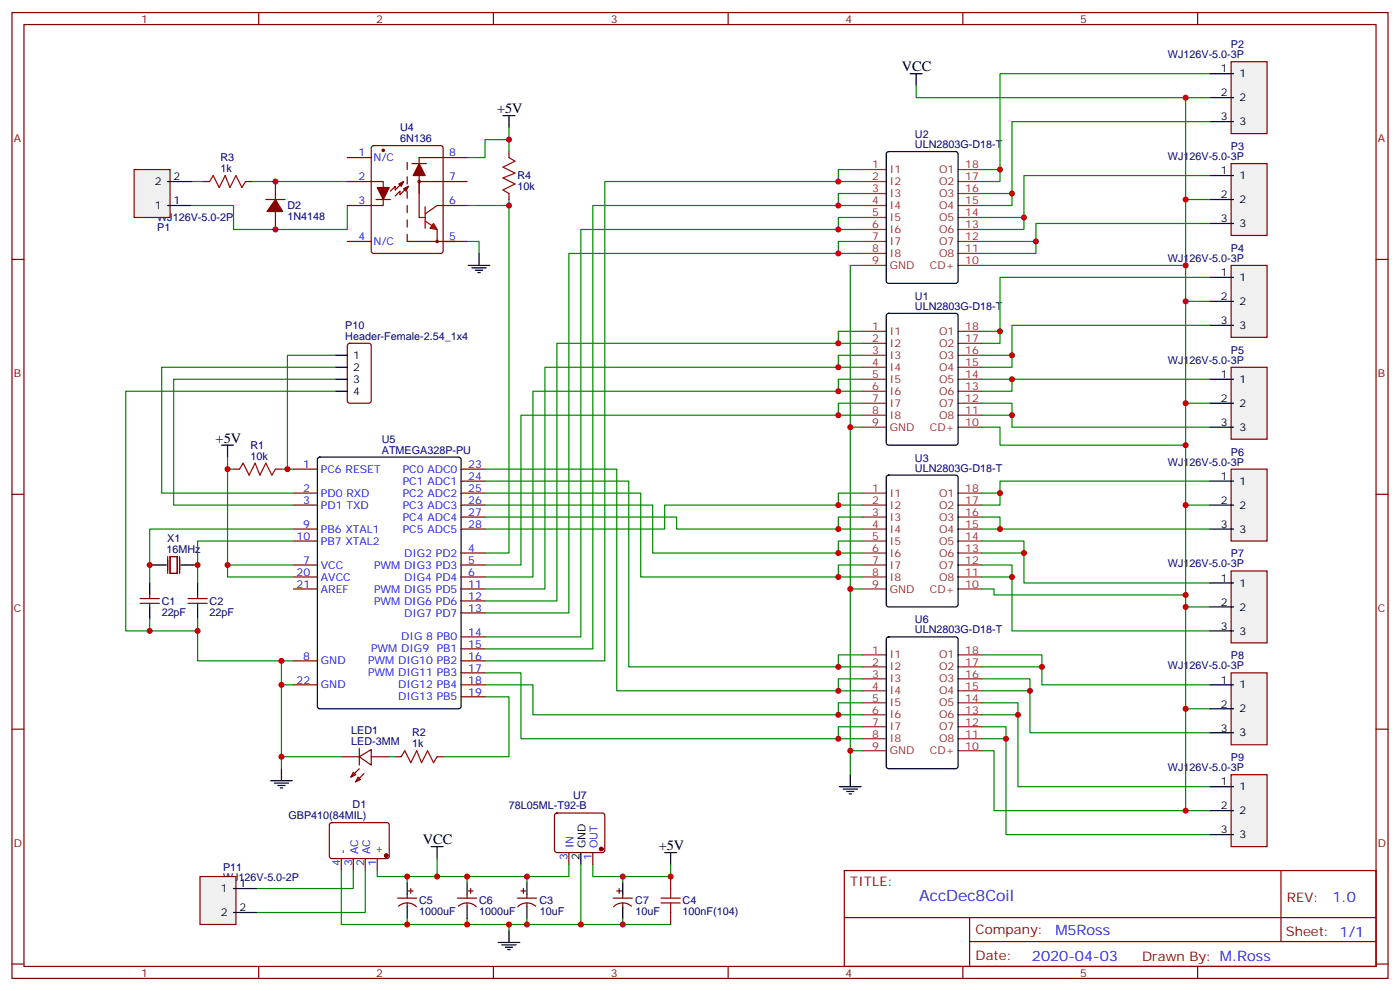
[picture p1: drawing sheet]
<svg xmlns="http://www.w3.org/2000/svg" width="412mm" height="292mm" viewBox="0 0 412 292" stroke-linecap="round" stroke-linejoin="round" font-family="sans-serif">
<g fill="none" stroke="#870000" stroke-width=".35">
<path d="M3.5 3.7h405.4v284.3h-405.4zM7.1 7.2h398.2v277.3h-398.2zM76.2 3.7v3.5M145.3 3.7v3.5M214.5 3.7v3.5M283.6 3.7v3.5M352.8 3.7v3.5M3.5 76.4h3.6M405.3 76.4h3.6M86.4 138.1h7.1M135.8 138.1h7.1M3.5 145.5h3.6"/>
<path d="M86.4 145.2h7.1M86.4 148.7h7.1M86.4 155.8h7.1M86.4 159.3h7.1M135.8 145.2h7.1M135.8 148.7h7.1M135.8 155.8h7.1M135.8 141.6h7.1M135.8 152.2h7.1M405.3 145.5h3.6M86.4 166.3h7.1M86.4 169.9h7.1"/>
<path d="M86.4 173.4h7.1M135.8 162.8h7.1M135.8 166.3h7.1M135.8 169.9h7.1M135.8 173.4h7.1M135.8 176.9h7.1M86.4 194.6h7.1M135.8 194.6h7.1M135.8 180.4h7.1M135.8 187.5h7.1M135.8 191h7.1M135.8 198.1h7.1"/>
<path d="M3.5 214.7h3.6M86.4 201.6h7.1M135.8 201.6h7.1M135.8 205.1h7.1M405.3 214.7h3.6M248.7 256.3h156.6v28.2h-156.6zM377.3 256.3v20.9M248.7 270.1h156.5M285.6 277.2h119.6M285.6 270.1v14.2M3.5 283.8h3.6M76.2 284.5v3.5"/>
<path d="M145.3 284.5v3.5M214.5 284.5v3.5M283.6 284.5v3.5M352.8 284.5v3.5M405.3 283.8h3.6"/>
</g>
<path d="M148.2 34h3.5M149.9 34v3.6M137.9 78.1h6.4M139 78.8h4.2M140.1 79.6h2.1M141.1 74.6v3.5M140.8 80.3h.7M93.7 134.8l.5-.2h40.9l.7 .4v73l-.4 .6-41.2 .1-.7-.5v-72.9z" fill="none" stroke="#000" stroke-width=".35"/>
<path d="M56.4 53.4h3.6M137.6 71.1h3.5v3.5" fill="none" stroke="#008700" stroke-width=".35"/>
<path d="M39.5 49.9h10.6v14.1h-10.6z" fill="#f0f0f0" stroke="#870000" stroke-width=".35"/>
<g fill="none" stroke="#000" stroke-width=".35">
<path d="M49.4 53.4h7M261.3 44.8l.5-.2h19.7l.7 .5v37.6l-.4 .7h-20l-.7-.4v-37.7zM49.4 60.5h7M261.3 92.5l.5-.2h19.7l.7 .4v37.7l-.4 .6-20 .1-.7-.5v-37.6zM98.8 104.6h3.5M98.8 108.1h3.5M98.8 111.7h3.5M98.8 115.2h3.5M65.3 131.1h3.5M67 131.1v3.5M261.3 140.1l.5-.2h19.7l.7 .4v37.7l-.4 .6-20 .1-.7-.5v-37.6zM44.1 166.3h4.9"/>
<path d="M44.1 171.6v3.6M44.1 178.7v3.5M53.3 166.3h4.9M58.2 171.6v3.6M58.2 178.7v3.5M261.3 187.7l.5-.2h19.7l.7 .4v37.7l-.4 .7h-20l-.7-.5v-37.6zM79.7 229.8h6.4M80.8 230.5h4.2M81.8 231.2h2.2M82.5 232h.8M82.9 226.3v3.5"/>
</g>
<g fill="none" stroke="#008700" stroke-width=".35">
<path d="M74.1 53.4h28.2M149.9 58.7v1.8h-12.3M56.4 60.5h12.4v7.1h33.5v-7.1M149.9 60.5v102.3h-7M98.8 104.6h-14.1v33.5M98.8 115.2h-61.8v70.5h7.1M98.8 108.1h-51.2v37.1h38.8M98.8 111.7h-47.6v37h35.2M67 134.6v31.7h19.4M67 138.1h1.8M82.9 138.1h3.5M86.4 155.8h-42.3v15.8"/>
<path d="M86.4 159.3h-28.2v12.3M67 166.3v3.6h19.4M44.1 182.2v3.5h14.1v-3.5M58.2 185.7v8.9h24.7M86.4 194.6h-3.5v31.7M82.9 201.6h3.5"/>
</g>
<path d="M61.7 53.4l1.1-1.7 1.8 3.5 1.7-3.5 1.4 3.5 1.8-3.5 1.8 3.5 1-1.8M149.9 46.4l1.8 1-3.5 1.8 3.5 1.8-3.5 1.4 3.5 1.8-3.5 1.7 1.7 1.1M123.5 64h1.7M125.2 65.1l2.2 1.4M125.2 60.9v6.3M128.8 60.5l-3.6 2.5M70.6 138.1l1-1.8 1.8 3.6 1.7-3.6 1.5 3.6 1.7-3.6 1.8 3.6 1-1.8" fill="none" stroke="#a10000" stroke-width=".35"/>
<g fill="none" stroke="#870000" stroke-width=".35">
<path d="M60 53.4h1.7M72.3 53.4h1.8M78.3 58.7h5.7M81.1 53.4v5.3M102.3 53.4h10.6v7.1h-10.6M102.3 46.4h7.1M109.6 43.1l.5-.2h19.7l.7 .4v30.6l-.4 .7h-20l-.7-.4v-30.6zM110.8 58.7h4.2M118.9 53.4l-2.5 2.5v-1l-1.4 1.4M120.3 54.9l-2.5 2.4v-1l-1.4 1.4M121.4 48.2h4.2M137.6 53.4h-14.1v10.6"/>
<path d="M137.6 46.4h-14.1v10.6M149.9 44.6v1.8M149.9 57v1.7M81.1 62.3v5.3M102.3 71.1h7.1M119.9 71.1h14.2h-1.5M128.8 60.5h8.8M128.8 67.6v3.5M130.5 71.1h7.1M102.5 101.3l.5-.2h5.7l.6 .4 .1 16.5-.5 .7h-5.9l-.6-.5-.1-16.4zM68.8 138.1h1.8M81.1 138.1h1.8"/>
<path d="M41.3 176.2h5.6M41.3 177.6h5.6M44.1 175.2v1M44.1 177.6v1.1M49.4 163.9v4.9M50.1 163.9h2.1v4.9h-2.1zM52.9 163.9v4.9M55.4 176.2h5.6M55.4 177.6h5.6M58.2 175.2v1M58.2 177.6v1.1"/>
<circle cx="123.5" cy="53.4" r=".35"/>
<circle cx="128.8" cy="71.1" r=".35"/>
</g>
<g fill="#870000" stroke="#870000" stroke-width=".35">
<path d="M81.1 58.7l2.2 3.6h-4.6z"/>
<path d="M111.1 55.2h3.6l-1.8 3.5z"/>
<path d="M118.9 55.6l1.4-.7-.7 1.4z"/>
<path d="M117.5 54.2l1.4-.8-.7 1.5z"/>
<path d="M123.5 48.2l1.7 3.5h-3.5z"/>
<circle cx="112.9" cy="44.3" r=".35"/>
</g>
<path d="M127.7 65.8l1.1 1.8-2.2-.4z" fill="#a10000" stroke="#a10000" stroke-width=".35"/>
<path d="M119.9 71.1v-24.7" fill="none" stroke="#870000" stroke-width=".35" stroke-dasharray="2.1 2.1"/>
<g fill="none" stroke="#8c2424" stroke-width=".35">
<path d="M254 49.9h7.1M254 53.4h7.1M254 57h7.1M282.2 49.9h7.1M282.2 53.4h7.1M282.2 57h7.1M254 60.5h7.1M254 64h7.1M254 67.6h7.1M254 71.1h7.1M254 74.6h7.1M254 78.1h7.1"/>
<path d="M282.2 60.5h7.1M282.2 64h7.1M282.2 67.6h7.1M282.2 71.1h7.1M282.2 74.6h7.1M282.2 78.1h7.1M254 97.5h7.1M282.2 97.5h7.1M254 101.1h7.1M254 104.6h7.1M254 108.1h7.1M254 111.7h7.1"/>
<path d="M254 115.2h7.1M254 118.7h7.1M282.2 101.1h7.1M282.2 104.6h7.1M282.2 108.1h7.1M282.2 111.7h7.1M282.2 115.2h7.1M282.2 118.7h7.1M254 122.2h7.1M254 125.8h7.1M282.2 122.2h7.1M282.2 125.8h7.1"/>
<path d="M254 145.2h7.1M254 148.7h7.1M254 152.2h7.1M254 155.8h7.1M254 159.3h7.1M282.2 145.2h7.1M282.2 148.7h7.1M282.2 152.2h7.1M282.2 155.8h7.1M282.2 159.3h7.1M254 162.8h7.1M254 166.3h7.1"/>
<path d="M254 169.9h7.1M254 173.4h7.1M282.2 162.8h7.1M282.2 166.3h7.1M282.2 169.9h7.1M282.2 173.4h7.1M254 192.8h7.1M254 196.3h7.1M254 199.8h7.1M282.2 192.8h7.1M282.2 196.3h7.1M282.2 199.8h7.1"/>
<path d="M254 203.4h7.1M254 206.9h7.1M254 210.4h7.1M254 214h7.1M254 217.5h7.1M282.2 203.4h7.1M282.2 206.9h7.1M282.2 210.4h7.1M282.2 214h7.1M282.2 217.5h7.1M254 221h7.1M282.2 221h7.1"/>
</g>
<path d="M362.7 18.2h10.5v21.1h-10.5z" fill="#f0f0f0" stroke="#870000" stroke-width=".35"/>
<path d="M356.3 21.7h7.1M356.3 28.8h7.1M356.3 35.8h7.1" fill="none" stroke="#000" stroke-width=".35"/>
<path d="M362.7 48.2h10.5v21.1h-10.5z" fill="#f0f0f0" stroke="#870000" stroke-width=".35"/>
<path d="M356.3 51.7h7.1M356.3 58.7h7.1M356.3 65.8h7.1" fill="none" stroke="#000" stroke-width=".35"/>
<path d="M362.7 78.1h10.5v21.2h-10.5z" fill="#f0f0f0" stroke="#870000" stroke-width=".35"/>
<path d="M356.3 81.7h7.1M356.3 88.7h7.1M356.3 95.8h7.1" fill="none" stroke="#000" stroke-width=".35"/>
<path d="M362.7 108.1h10.5v21.2h-10.5z" fill="#f0f0f0" stroke="#870000" stroke-width=".35"/>
<path d="M356.3 111.7h7.1M356.3 118.7h7.1M356.3 125.8h7.1" fill="none" stroke="#000" stroke-width=".35"/>
<path d="M362.7 138.1h10.5v21.2h-10.5z" fill="#f0f0f0" stroke="#870000" stroke-width=".35"/>
<path d="M356.3 141.6h7.1M356.3 148.7h7.1M356.3 155.8h7.1" fill="none" stroke="#000" stroke-width=".35"/>
<path d="M362.7 168.1h10.5v21.2h-10.5z" fill="#f0f0f0" stroke="#870000" stroke-width=".35"/>
<path d="M356.3 171.6h7.1M356.3 178.7h7.1M356.3 185.7h7.1" fill="none" stroke="#000" stroke-width=".35"/>
<path d="M362.7 198.1h10.5v21.2h-10.5z" fill="#f0f0f0" stroke="#870000" stroke-width=".35"/>
<path d="M356.3 201.6h7.1M356.3 208.7h7.1M356.3 215.7h7.1" fill="none" stroke="#000" stroke-width=".35"/>
<path d="M362.7 228.1h10.5v21.1h-10.5z" fill="#f0f0f0" stroke="#870000" stroke-width=".35"/>
<g fill="none" stroke="#000" stroke-width=".35">
<path d="M268.1 21.7h3.5M269.9 21.7v3.5M247.3 231.6h6.3M248.4 232.3h4.2M249.4 233h2.1M250.1 233.7h.7M250.5 228.1v3.5M356.3 231.6h7.1M356.3 238.7h7.1M155.2 259.8v3.5M195.8 251h3.5M197.6 251v3.5"/>
<path d="M356.3 245.7h7.1M146.8 277.5h6.3M147.8 278.2h4.2M148.9 278.9h2.1M149.6 279.6h.7M149.9 273.9v3.6M155.2 266.9v3.5"/>
</g>
<g fill="none" stroke="#008700" stroke-width=".35">
<path d="M269.9 25.2v3.6h86.4M349.2 28.8v29.9h7.1M356.3 21.7h-61.7v28.2h-5.3M356.3 35.8h-58.2v21.2h-8.8M254 53.4h-75.8v141.2h-35.3M254 57h-7.1v3.5M254 49.9h-7.1v3.5M294.6 49.9v3.5h-5.3M298.1 57v3.5h-8.8M349.2 58.7v30h7.1M356.3 51.7h-54.7v12.3h-12.3M254 78.1h-3.5v47.7h3.5"/>
<path d="M254 74.6h-86.4v105.8h-24.7M254 67.6h-82.9v119.9h-28.2M254 60.5h-79.4v130.5h-31.7M254 71.1h-7.1v3.5M254 64h-7.1v3.6M289.3 78.1h59.9M301.6 64v3.6h-12.3M305.2 71.1v3.5h-15.9M356.3 65.8h-51.1v5.3h-15.9M254 97.5h-7.1v3.6M294.6 97.5v3.6h-5.3M349.2 88.7v30h7.1"/>
<path d="M356.3 81.7h-61.7v15.8h-5.3M356.3 95.8h-58.2v8.8h-8.8M254 115.2h-97v54.7h-14.1M254 108.1h-93.5v65.3h-17.6M254 101.1h-90v75.8h-21.1M254 118.7h-7.1v3.5M254 111.7h-7.1v3.5M254 104.6h-7.1v3.5M289.3 118.7h8.8v7.1h58.2M289.3 111.7h67M298.1 104.6v3.5h-8.8M298.1 111.7v3.5h-8.8"/>
<path d="M349.2 118.7v30h7.1M250.5 125.8v47.6h3.5M254 122.2h-100.5v44.1h-10.6M289.3 125.8h5.3v5.3h54.6M289.3 122.2h8.8M254 159.3h-7.1v3.5M254 152.2h-7.1v3.6M254 145.2h-7.1v3.5M289.3 152.2h5.3v3.6h61.7M289.3 159.3h12.3v12.3h54.7M289.3 155.8h5.3M294.6 145.2v3.5h-5.3"/>
<path d="M349.2 148.7v30h7.1M356.3 141.6h-61.7v3.6h-5.3M250.5 173.4v47.6h3.5M254 166.3h-7.1v3.6M289.3 166.3h8.8v19.4h58.2M289.3 173.4h3.5v1.8h56.4M289.3 162.8h12.3M289.3 169.9h8.8M349.2 178.7v30h7.1M142.9 198.1h10.6v19.4h100.5M254 199.8h-7.1v3.6M254 192.8h-7.1v3.5"/>
<path d="M289.3 192.8h17.6v3.5M289.3 199.8h14.1v3.6M289.3 196.3h17.6v5.3h49.4M142.9 205.1h7v17.7h-19.4M142.9 201.6h14.1v8.8h97M254 214h-7.1v3.5M254 206.9h-7.1v3.5M289.3 217.5h7v28.2h60M289.3 214h7v3.5M289.3 210.4h10.6v21.2h56.4M289.3 206.9h10.6v3.5M289.3 203.4h14.1v12.3h52.9"/>
<path d="M349.2 208.7v30h7.1M82.9 222.8h17.6M114.7 222.8h1.7M250.5 221v7.1M289.3 221h3.5v17.7h56.4M174.6 254.5v3.6h23v-3.6"/>
</g>
<g fill="none" stroke="#870000" stroke-width=".35">
<path d="M100.5 222.8h5.3M104.1 227.4l.7 .7-1.4 .7zM105.5 228.8l.7 .7-1.4 .7zM105.8 222.8l3.6-2.1v4.5zM105.8 226.3l-2.4 2.5M105.8 220.3v4.9M107.2 227.7l-2.4 2.5M109.4 222.8h5.3M116.4 222.8h1.8M128.8 222.8h1.7M197.6 258.1v3.5M152.4 264.4h5.6"/>
<path d="M153.5 262.3h1.4M154.2 261.6v1.4M155.2 263.3v1.1M155.2 265.8v1.1M157.8 266.8a3.8 3.8 0 0 0-5.3 .2M197.6 268.6v3.6"/>
</g>
<path d="M118.2 222.8l1-1.8 1.8 3.5 1.8-3.5 1.4 3.5 1.7-3.5 1.8 3.5 1.1-1.7M194.7 264.4h5.7M194.7 265.8h5.7M197.6 261.6v2.8M197.6 265.8v2.8" fill="none" stroke="#a10000" stroke-width=".35"/>
<path d="M58.9 258.1h10.6v14.1h-10.6z" fill="#f0f0f0" stroke="#870000" stroke-width=".35"/>
<path d="M119.9 259.8v3.5M127 249.2h3.5M128.8 249.2v3.6M137.6 259.8v3.5M171.1 251v3.5M183.4 259.8v3.5M68.8 261.6h7M68.8 268.6h7M119.9 266.9v3.5M137.6 266.9v3.5M183.4 266.9v3.5" fill="none" stroke="#000" stroke-width=".35"/>
<g fill="none" stroke="#870000" stroke-width=".35">
<path d="M163.6 239.6l.4-.2h13.4l.5 .2 .3 .5v10.2l-.3 .5-.5 .2h-13.4l-.5-.2-.2-.5v-10.2zM97.2 242.4l.5-.2h16.5l.5 .7-.1 9.4-.7 .5-16.5-.1-.4-.6v-9.2zM100.5 252.8v3.5M104.1 252.8v3.5M107.6 252.8v3.5M111.1 252.8v3.5M167.6 251v3.5M174.6 251v3.5M117.1 264.4h5.7M117.4 266.8a3.8 3.8 0 0 1 5.3 .2M119.9 263.3v1.1M119.9 265.8v1.1"/>
<path d="M120.3 262.3h1.4M121 261.6v1.4M134.8 264.4h5.6M135 266.8a3.8 3.8 0 0 1 5.3 .2M137.6 263.3v1.1M137.6 265.8v1.1M137.9 262.3h1.4M138.6 261.6v1.4M180.6 264.4h5.7M181.7 262.3h1.4M182.4 261.6v1.4M183.4 263.3v1.1"/>
<path d="M183.4 265.8v1.1M186 266.8a3.8 3.8 0 0 0-5.3 .2"/>
</g>
<g fill="#870000" stroke="#870000" stroke-width=".35">
<circle cx="177.1" cy="249.9" r=".53"/>
<circle cx="113.8" cy="251.9" r=".53"/>
</g>
<g fill="none" stroke="#008700" stroke-width=".35">
<path d="M149.9 37.6v3.5M149.9 44.6v-3.5h-7v5.3h-5.3M142.9 138.1h38.8v65.3h72.3M142.9 141.6h42.3v54.7h68.8M142.9 145.2h45.8v24.7h65.3M142.9 148.7h49.4v14.1h61.7M142.9 152.2h56.4v3.6h54.7M254 148.7h-58.2v7.1h-52.9M100.5 256.3v15.9h37.1v-1.8M104.1 256.3v5.3h-28.3M107.6 256.3v12.3h-31.8M119.9 258.1v1.7"/>
<path d="M128.8 252.8v5.3h-17.7v-1.8M128.8 258.1h8.8v1.7M155.2 258.1v1.7M167.6 254.5v3.6h-30M171.1 254.5v17.7h-15.9M183.4 258.1v1.7M119.9 270.4v1.8M149.9 272.2v1.7M155.2 270.4v1.8h-17.6M171.1 272.2h26.5M183.4 270.4v1.8"/>
</g>
<g fill="#c00">
<circle cx="246.9" cy="148.7" r=".88"/>
<circle cx="246.9" cy="155.8" r=".88"/>
<circle cx="246.9" cy="169.9" r=".88"/>
<circle cx="246.9" cy="203.4" r=".88"/>
<circle cx="183.4" cy="258.1" r=".88"/>
<circle cx="197.6" cy="258.1" r=".88"/>
<circle cx="155.2" cy="258.1" r=".88"/>
<circle cx="171.1" cy="272.2" r=".88"/>
<circle cx="155.2" cy="272.2" r=".88"/>
<circle cx="149.9" cy="272.2" r=".88"/>
<circle cx="119.9" cy="272.2" r=".88"/>
<circle cx="119.9" cy="258.1" r=".88"/>
<circle cx="246.9" cy="60.5" r=".88"/>
<circle cx="246.9" cy="74.6" r=".88"/>
<circle cx="246.9" cy="108.1" r=".88"/>
<circle cx="246.9" cy="122.2" r=".88"/>
<circle cx="246.9" cy="217.5" r=".88"/>
<circle cx="250.5" cy="125.8" r=".88"/>
<circle cx="306.9" cy="196.3" r=".88"/>
<circle cx="303.4" cy="203.4" r=".88"/>
<circle cx="299.9" cy="210.4" r=".88"/>
<circle cx="296.3" cy="217.5" r=".88"/>
<circle cx="349.3" cy="238.7" r=".88"/>
<circle cx="349.3" cy="175.2" r=".88"/>
<circle cx="298.1" cy="122.2" r=".88"/>
<circle cx="298.1" cy="111.7" r=".88"/>
<circle cx="298.1" cy="104.6" r=".88"/>
<circle cx="294.6" cy="97.5" r=".88"/>
<circle cx="349.3" cy="78.1" r=".88"/>
<circle cx="349.3" cy="178.7" r=".88"/>
<circle cx="349.3" cy="118.7" r=".88"/>
<circle cx="349.3" cy="58.7" r=".88"/>
<circle cx="84.7" cy="138.1" r=".88"/>
<circle cx="44.1" cy="166.3" r=".88"/>
<circle cx="67" cy="138.1" r=".88"/>
<circle cx="67" cy="166.3" r=".88"/>
<circle cx="82.9" cy="201.6" r=".88"/>
<circle cx="149.9" cy="60.5" r=".88"/>
<circle cx="81.1" cy="67.6" r=".88"/>
<circle cx="81.1" cy="53.4" r=".88"/>
<circle cx="58.2" cy="166.3" r=".88"/>
<circle cx="58.2" cy="185.7" r=".88"/>
<circle cx="82.9" cy="194.6" r=".88"/>
<circle cx="44.1" cy="185.7" r=".88"/>
<circle cx="294.6" cy="49.9" r=".88"/>
<circle cx="298.1" cy="57" r=".88"/>
<circle cx="301.6" cy="64" r=".88"/>
<circle cx="305.2" cy="71.1" r=".88"/>
<circle cx="349.3" cy="28.8" r=".88"/>
<circle cx="349.3" cy="88.7" r=".88"/>
<circle cx="349.3" cy="148.7" r=".88"/>
<circle cx="349.3" cy="208.7" r=".88"/>
<circle cx="349.3" cy="131.1" r=".88"/>
<circle cx="294.6" cy="145.2" r=".88"/>
<circle cx="294.6" cy="155.8" r=".88"/>
<circle cx="301.6" cy="162.8" r=".88"/>
<circle cx="298.1" cy="169.9" r=".88"/>
<circle cx="82.9" cy="222.8" r=".88"/>
<circle cx="250.5" cy="173.4" r=".88"/>
<circle cx="250.5" cy="221" r=".88"/>
<circle cx="246.9" cy="210.4" r=".88"/>
<circle cx="246.9" cy="115.2" r=".88"/>
<circle cx="246.9" cy="101.1" r=".88"/>
<circle cx="246.9" cy="67.6" r=".88"/>
<circle cx="246.9" cy="53.4" r=".88"/>
<circle cx="128.8" cy="258.1" r=".88"/>
<circle cx="137.6" cy="272.2" r=".88"/>
<circle cx="137.6" cy="258.1" r=".88"/>
<circle cx="183.4" cy="272.2" r=".88"/>
<circle cx="149.9" cy="41.1" r=".88"/>
<circle cx="246.9" cy="196.3" r=".88"/>
<circle cx="246.9" cy="162.8" r=".88"/>
</g>
<text font-size="4.6" fill="#00f" x="270.8" y="265.3">AccDec8Coil</text>
<g font-size="4.2">
<text x="265.6" y="21">VCC</text>
<text x="146.4" y="33.3">+5V</text>
<text x="63.5" y="130.4">+5V</text>
<text x="124.5" y="248.5">VCC</text>
<text x="194" y="250.3">+5V</text>
</g>
<g font-size="4.2" fill="#00f">
<text x="392.5" y="265.6">1.0</text>
<text x="310.9" y="275.1">M5Ross</text>
<text x="304" y="282.9">2020-04-03</text>
</g>
<g font-size="3.9" fill="#800">
<text x="250.5" y="260.9">TITLE:</text>
<text x="379.1" y="265.6">REV:</text>
<text x="287.4" y="275.1">Company:</text>
<text x="378.7" y="275.7">Sheet: 1/1</text>
<text x="287.4" y="282.8">Date:</text>
<text x="336.4" y="282.8">Drawn By: M.Ross</text>
</g>
<g font-size="3.2" fill="#800">
<text x="41.6" y="6.7">1</text>
<text x="110.8" y="6.7">2</text>
<text x="179.9" y="6.7">3</text>
<text x="249.1" y="6.7">4</text>
<text x="318.2" y="6.7">5</text>
<text x="4.1" y="41.8">A</text>
<text x="405.9" y="41.8">A</text>
<text x="4.1" y="110.9">B</text>
<text x="405.9" y="110.9">B</text>
<text x="4.1" y="180.1">C</text>
<text x="405.9" y="180.1">C</text>
<text x="4.1" y="249.2">D</text>
<text x="405.9" y="249.2">D</text>
<text x="41.6" y="287.5">1</text>
<text x="110.8" y="287.5">2</text>
<text x="179.9" y="287.5">3</text>
<text x="249.1" y="287.5">4</text>
<text x="318.2" y="287.5">5</text>
</g>
<g font-size="3.2" fill="#000080">
<text x="344.1" y="17.1">WJ126V-5.0-3P</text>
<text x="362.6" y="14.2">P2</text>
<text x="117.8" y="41.8">6N136</text>
<text x="117.8" y="38.6">U4</text>
<text x="269.5" y="40.6">U2</text>
<text x="64.9" y="47.4">R3</text>
<text x="269.5" y="43.6">ULN2803G-D18-T</text>
<text x="344.1" y="47.1">WJ126V-5.0-3P</text>
<text x="362.6" y="44.2">P3</text>
<text x="64.9" y="50.6">1k</text>
<text x="152.4" y="52.8">R4</text>
<text x="152.4" y="56">10k</text>
<text x="46.3" y="65.1">WJ126V-5.0-2P</text>
<text x="84.7" y="64.7">1N4148</text>
<text x="84.7" y="61.6">D2</text>
<text x="46.3" y="68">P1</text>
<text x="344.1" y="77.1">WJ126V-5.0-3P</text>
<text x="362.6" y="74.1">P4</text>
<text x="269.5" y="88.3">U1</text>
<text x="269.5" y="91.2">ULN2803G-D18-T</text>
<text x="101.7" y="100">Header-Female-2.54_1x4</text>
<text x="101.7" y="96.8">P10</text>
<text x="344.1" y="107.1">WJ126V-5.0-3P</text>
<text x="362.6" y="104.1">P5</text>
<text x="112.5" y="130.4">U5</text>
<text x="73.7" y="135.3">10k</text>
<text x="73.7" y="132.2">R1</text>
<text x="112.5" y="133.5">ATMEGA328P-PU</text>
<text x="269.5" y="135.9">U3</text>
<text x="344.1" y="137.1">WJ126V-5.0-3P</text>
<text x="362.6" y="134.1">P6</text>
<text x="269.5" y="138.8">ULN2803G-D18-T</text>
<text x="49.3" y="159.6">X1</text>
<text x="49" y="162.8">16MHz</text>
<text x="344.1" y="167">WJ126V-5.0-3P</text>
<text x="362.6" y="164.1">P7</text>
<text x="47.6" y="178.1">C1</text>
<text x="61.7" y="178.1">C2</text>
<text x="47.6" y="181.2">22pF</text>
<text x="61.7" y="181.2">22pF</text>
<text x="269.5" y="183.5">U6</text>
<text x="269.5" y="186.4">ULN2803G-D18-T</text>
<text x="344.1" y="197">WJ126V-5.0-3P</text>
<text x="362.6" y="194.1">P8</text>
<text x="103.5" y="219.3">LED-3MM</text>
<text x="103.5" y="216.1">LED1</text>
<text x="121.4" y="220">1k</text>
<text x="121.4" y="216.7">R2</text>
<text x="344.1" y="227">WJ126V-5.0-3P</text>
<text x="362.6" y="224.1">P9</text>
<text x="103.9" y="237.9">D1</text>
<text x="149.9" y="238.3">78L05ML-T92-B</text>
<text x="168.8" y="235.1">U7</text>
<text x="85" y="241.1">GBP410(84MIL)</text>
<text x="65.7" y="256.5">P11</text>
<text x="65.7" y="259.5">WJ126V-5.0-2P</text>
<text x="123.5" y="269.3">1000uF</text>
<text x="123.5" y="266.2">C5</text>
<text x="141.1" y="269.3">1000uF</text>
<text x="141.1" y="266.2">C6</text>
<text x="158.9" y="266.2">C3</text>
<text x="159" y="269.5">10uF</text>
<text x="187.1" y="266.2">C7</text>
<text x="187.2" y="269.5">10uF</text>
<text x="201.1" y="269.5">100nF(104)</text>
<text x="201.1" y="266.2">C4</text>
</g>
<g font-size="3.2">
<text x="359.6" y="21.3">1</text>
<text x="365.1" y="22.8">1</text>
<text x="359.6" y="28.4">2</text>
<text x="365.1" y="29.8">2</text>
<text x="359.6" y="35.5">3</text>
<text x="365.1" y="36.9">3</text>
<text x="51.2" y="53.1">2</text>
<text x="359.6" y="51.3">1</text>
<text x="365.1" y="52.7">1</text>
<text x="45.6" y="54.5">2</text>
<text x="359.6" y="58.4">2</text>
<text x="365.1" y="59.8">2</text>
<text x="45.6" y="61.6">1</text>
<text x="51.2" y="60.1">1</text>
<text x="359.6" y="65.4">3</text>
<text x="365.1" y="66.9">3</text>
<text x="359.6" y="81.3">1</text>
<text x="365.1" y="82.7">1</text>
<text x="359.6" y="88.4">2</text>
<text x="365.1" y="89.8">2</text>
<text x="359.6" y="95.4">3</text>
<text x="365.1" y="96.8">3</text>
<text x="104.1" y="105.7">1</text>
<text x="104.1" y="109.2">2</text>
<text x="104.1" y="112.7">3</text>
<text x="359.6" y="111.3">1</text>
<text x="365.1" y="112.7">1</text>
<text x="104.1" y="116.2">4</text>
<text x="359.6" y="118.4">2</text>
<text x="365.1" y="119.8">2</text>
<text x="359.6" y="125.4">3</text>
<text x="365.1" y="126.8">3</text>
<text x="359.6" y="141.3">1</text>
<text x="365.1" y="142.7">1</text>
<text x="359.6" y="148.3">2</text>
<text x="365.1" y="149.8">2</text>
<text x="359.6" y="155.4">3</text>
<text x="365.1" y="156.8">3</text>
<text x="359.6" y="171.3">1</text>
<text x="365.1" y="172.7">1</text>
<text x="359.6" y="178.3">2</text>
<text x="365.1" y="179.7">2</text>
<text x="359.6" y="185.4">3</text>
<text x="365.1" y="186.8">3</text>
<text x="359.6" y="201.3">1</text>
<text x="365.1" y="202.7">1</text>
<text x="359.6" y="208.3">2</text>
<text x="365.1" y="209.7">2</text>
<text x="359.6" y="215.4">3</text>
<text x="365.1" y="216.8">3</text>
<text x="359.6" y="231.2">1</text>
<text x="365.1" y="232.7">1</text>
<text x="359.6" y="238.3">2</text>
<text x="365.1" y="239.7">2</text>
<text x="359.6" y="245.4">3</text>
<text x="172.5" y="249.7" transform="rotate(-90 172.5 249.7)">GND</text>
<text x="365.1" y="246.8">3</text>
<text x="170.7" y="253.2" transform="rotate(-90 170.7 253.2)">2</text>
<text x="65" y="262.6">1</text>
<text x="70.6" y="261.2">1</text>
<text x="65" y="269.7">2</text>
<text x="70.6" y="268.3">2</text>
</g>
<g font-size="3.2" fill="#00f">
<text x="105.6" y="46">1</text>
<text x="110.1" y="47.4">N/C</text>
<text x="132.3" y="46">8</text>
<text x="105.6" y="53.1">2</text>
<text x="132.3" y="53.1">7</text>
<text x="105.6" y="60.1">3</text>
<text x="132.3" y="60.1">6</text>
<text x="105.6" y="70.7">4</text>
<text x="132.3" y="70.7">5</text>
<text x="110.1" y="72.1">N/C</text>
<text x="89.4" y="137.8">1</text>
<text x="137.9" y="137.8">23</text>
<text x="94.5" y="139.2">PC6 RESET</text>
<text x="118.7" y="139.2">PC0 ADC0</text>
<text x="118.7" y="142.7">PC1 ADC1</text>
<text x="137.9" y="141.3">24</text>
<text x="89.4" y="144.8">2</text>
<text x="89.4" y="148.3">3</text>
<text x="94.5" y="146.2">PD0 RXD</text>
<text x="94.5" y="149.8">PD1 TXD</text>
<text x="118.7" y="146.2">PC2 ADC2</text>
<text x="118.7" y="149.8">PC3 ADC3</text>
<text x="137.9" y="144.8">25</text>
<text x="137.9" y="148.3">26</text>
<text x="89.4" y="155.4">9</text>
<text x="118.7" y="153.3">PC4 ADC4</text>
<text x="137.9" y="151.9">27</text>
<text x="137.9" y="155.4">28</text>
<text x="87.3" y="158.9">10</text>
<text x="94.5" y="156.8">PB6 XTAL1</text>
<text x="94.5" y="160.3">PB7 XTAL2</text>
<text x="118.7" y="156.8">PC5 ADC5</text>
<text x="89.4" y="166">7</text>
<text x="94.5" y="167.4">VCC</text>
<text x="110.2" y="167.4">PWM DIG3 PD3</text>
<text x="119" y="163.9">DIG2 PD2</text>
<text x="137.9" y="162.5">4</text>
<text x="137.9" y="166">5</text>
<text x="87.3" y="169.5">20</text>
<text x="87.3" y="173">21</text>
<text x="94.5" y="170.9">AVCC</text>
<text x="119" y="170.9">DIG4 PD4</text>
<text x="137.9" y="169.5">6</text>
<text x="137.9" y="173">11</text>
<text x="94.5" y="174.4">AREF</text>
<text x="110.2" y="174.4">PWM DIG5 PD5</text>
<text x="110.2" y="178">PWM DIG6 PD6</text>
<text x="137.9" y="176.6">12</text>
<text x="119" y="181.5">DIG7 PD7</text>
<text x="137.9" y="180.1">13</text>
<text x="118.2" y="188.6">DIG 8 PB0</text>
<text x="137.9" y="187.1">14</text>
<text x="137.9" y="190.7">15</text>
<text x="89.4" y="194.2">8</text>
<text x="94.5" y="195.6">GND</text>
<text x="108.4" y="195.6">PWM DIG10 PB2</text>
<text x="109.3" y="192.1">PWM DIG9 PB1</text>
<text x="137.9" y="194.2">16</text>
<text x="137.9" y="197.7">17</text>
<text x="87.3" y="201.3">22</text>
<text x="94.5" y="202.7">GND</text>
<text x="108.4" y="199.1">PWM DIG11 PB3</text>
<text x="117.3" y="202.7">DIG12 PB4</text>
<text x="137.9" y="201.3">18</text>
<text x="117.3" y="206.2">DIG13 PB5</text>
<text x="137.9" y="204.8">19</text>
<text x="102" y="251.5" transform="rotate(-90 102 251.5)">-</text>
<text x="105.5" y="251.5" transform="rotate(-90 105.5 251.5)">AC</text>
<text x="109" y="251.5" transform="rotate(-90 109 251.5)">AC</text>
<text x="112.5" y="251.5" transform="rotate(-90 112.5 251.5)">+</text>
<text x="169" y="249.7" transform="rotate(-90 169 249.7)">IN</text>
<text x="176" y="249.7" transform="rotate(-90 176 249.7)">OUT</text>
<text x="100.2" y="255" transform="rotate(-90 100.2 255)">4</text>
<text x="103.7" y="255" transform="rotate(-90 103.7 255)">3</text>
<text x="107.2" y="255" transform="rotate(-90 107.2 255)">2</text>
<text x="110.8" y="255" transform="rotate(-90 110.8 255)">1</text>
<text x="167.2" y="253.2" transform="rotate(-90 167.2 253.2)">3</text>
<text x="174.3" y="253.2" transform="rotate(-90 174.3 253.2)">1</text>
</g>
<g font-size="3.2" fill="#8d2323">
<text x="256.9" y="49.6">1</text>
<text x="256.9" y="53.1">2</text>
<text x="262.1" y="51">I1</text>
<text x="276.6" y="51">O1</text>
<text x="284.3" y="49.6">18</text>
<text x="284.3" y="53.1">17</text>
<text x="256.9" y="56.6">3</text>
<text x="262.1" y="54.5">I2</text>
<text x="262.1" y="58">I3</text>
<text x="276.6" y="54.5">O2</text>
<text x="276.6" y="58">O3</text>
<text x="284.3" y="56.6">16</text>
<text x="256.9" y="60.1">4</text>
<text x="256.9" y="63.7">5</text>
<text x="262.1" y="61.6">I4</text>
<text x="262.1" y="65.1">I5</text>
<text x="276.6" y="61.6">O4</text>
<text x="276.6" y="65.1">O5</text>
<text x="284.3" y="60.1">15</text>
<text x="284.3" y="63.7">14</text>
<text x="256.9" y="67.2">6</text>
<text x="256.9" y="70.7">7</text>
<text x="262.1" y="68.6">I6</text>
<text x="276.6" y="68.6">O6</text>
<text x="284.3" y="67.2">13</text>
<text x="284.3" y="70.7">12</text>
<text x="256.9" y="74.3">8</text>
<text x="256.9" y="77.8">9</text>
<text x="262.1" y="72.1">I7</text>
<text x="262.1" y="75.7">I8</text>
<text x="276.6" y="75.7">O8</text>
<text x="276.6" y="72.1">O7</text>
<text x="284.3" y="74.3">11</text>
<text x="284.3" y="77.8">10</text>
<text x="262.1" y="79.2">GND</text>
<text x="273.9" y="79.2">CD+</text>
<text x="256.9" y="97.2">1</text>
<text x="256.9" y="100.7">2</text>
<text x="262.1" y="98.6">I1</text>
<text x="276.6" y="98.6">O1</text>
<text x="284.3" y="97.2">18</text>
<text x="284.3" y="100.7">17</text>
<text x="256.9" y="104.2">3</text>
<text x="256.9" y="107.8">4</text>
<text x="262.1" y="102.1">I2</text>
<text x="262.1" y="105.7">I3</text>
<text x="276.6" y="102.1">O2</text>
<text x="276.6" y="105.7">O3</text>
<text x="284.3" y="104.2">16</text>
<text x="284.3" y="107.8">15</text>
<text x="256.9" y="111.3">5</text>
<text x="262.1" y="109.2">I4</text>
<text x="262.1" y="112.7">I5</text>
<text x="276.6" y="109.2">O4</text>
<text x="276.6" y="112.7">O5</text>
<text x="284.3" y="111.3">14</text>
<text x="256.9" y="114.8">6</text>
<text x="256.9" y="118.4">7</text>
<text x="262.1" y="116.2">I6</text>
<text x="262.1" y="119.8">I7</text>
<text x="276.6" y="116.2">O6</text>
<text x="276.6" y="119.8">O7</text>
<text x="284.3" y="114.8">13</text>
<text x="284.3" y="118.4">12</text>
<text x="256.9" y="121.9">8</text>
<text x="256.9" y="125.4">9</text>
<text x="262.1" y="123.3">I8</text>
<text x="276.6" y="123.3">O8</text>
<text x="284.3" y="121.9">11</text>
<text x="284.3" y="125.4">10</text>
<text x="262.1" y="126.8">GND</text>
<text x="273.9" y="126.8">CD+</text>
<text x="256.9" y="144.8">1</text>
<text x="256.9" y="148.3">2</text>
<text x="262.1" y="146.2">I1</text>
<text x="262.1" y="149.8">I2</text>
<text x="276.6" y="146.2">O1</text>
<text x="276.6" y="149.8">O2</text>
<text x="284.3" y="144.8">18</text>
<text x="284.3" y="148.3">17</text>
<text x="256.9" y="151.9">3</text>
<text x="256.9" y="155.4">4</text>
<text x="262.1" y="153.3">I3</text>
<text x="276.6" y="153.3">O3</text>
<text x="284.3" y="151.9">16</text>
<text x="284.3" y="155.4">15</text>
<text x="256.9" y="158.9">5</text>
<text x="262.1" y="156.8">I4</text>
<text x="262.1" y="160.3">I5</text>
<text x="276.6" y="156.8">O4</text>
<text x="276.6" y="160.3">O5</text>
<text x="284.3" y="158.9">14</text>
<text x="256.9" y="162.5">6</text>
<text x="256.9" y="166">7</text>
<text x="262.1" y="163.9">I6</text>
<text x="262.1" y="167.4">I7</text>
<text x="276.6" y="163.9">O6</text>
<text x="276.6" y="167.4">O7</text>
<text x="284.3" y="162.5">13</text>
<text x="284.3" y="166">12</text>
<text x="256.9" y="169.5">8</text>
<text x="256.9" y="173">9</text>
<text x="262.1" y="170.9">I8</text>
<text x="276.6" y="170.9">O8</text>
<text x="284.3" y="169.5">11</text>
<text x="284.3" y="173">10</text>
<text x="262.1" y="174.4">GND</text>
<text x="273.9" y="174.4">CD+</text>
<text x="256.9" y="192.4">1</text>
<text x="256.9" y="196">2</text>
<text x="262.1" y="193.9">I1</text>
<text x="262.1" y="197.4">I2</text>
<text x="276.6" y="193.9">O1</text>
<text x="276.6" y="197.4">O2</text>
<text x="284.3" y="192.4">18</text>
<text x="284.3" y="196">17</text>
<text x="256.9" y="199.5">3</text>
<text x="256.9" y="203">4</text>
<text x="262.1" y="200.9">I3</text>
<text x="276.6" y="200.9">O3</text>
<text x="284.3" y="199.5">16</text>
<text x="284.3" y="203">15</text>
<text x="256.9" y="206.6">5</text>
<text x="262.1" y="204.4">I4</text>
<text x="262.1" y="208">I5</text>
<text x="276.6" y="204.4">O4</text>
<text x="276.6" y="208">O5</text>
<text x="284.3" y="206.6">14</text>
<text x="256.9" y="210.1">6</text>
<text x="256.9" y="213.6">7</text>
<text x="262.1" y="211.5">I6</text>
<text x="262.1" y="215">I7</text>
<text x="276.6" y="211.5">O6</text>
<text x="276.6" y="215">O7</text>
<text x="284.3" y="210.1">13</text>
<text x="284.3" y="213.6">12</text>
<text x="256.9" y="217.1">8</text>
<text x="256.9" y="220.7">9</text>
<text x="262.1" y="218.5">I8</text>
<text x="276.6" y="218.5">O8</text>
<text x="284.3" y="217.1">11</text>
<text x="284.3" y="220.7">10</text>
<text x="262.1" y="222.1">GND</text>
<text x="273.9" y="222.1">CD+</text>
</g>
</svg>
